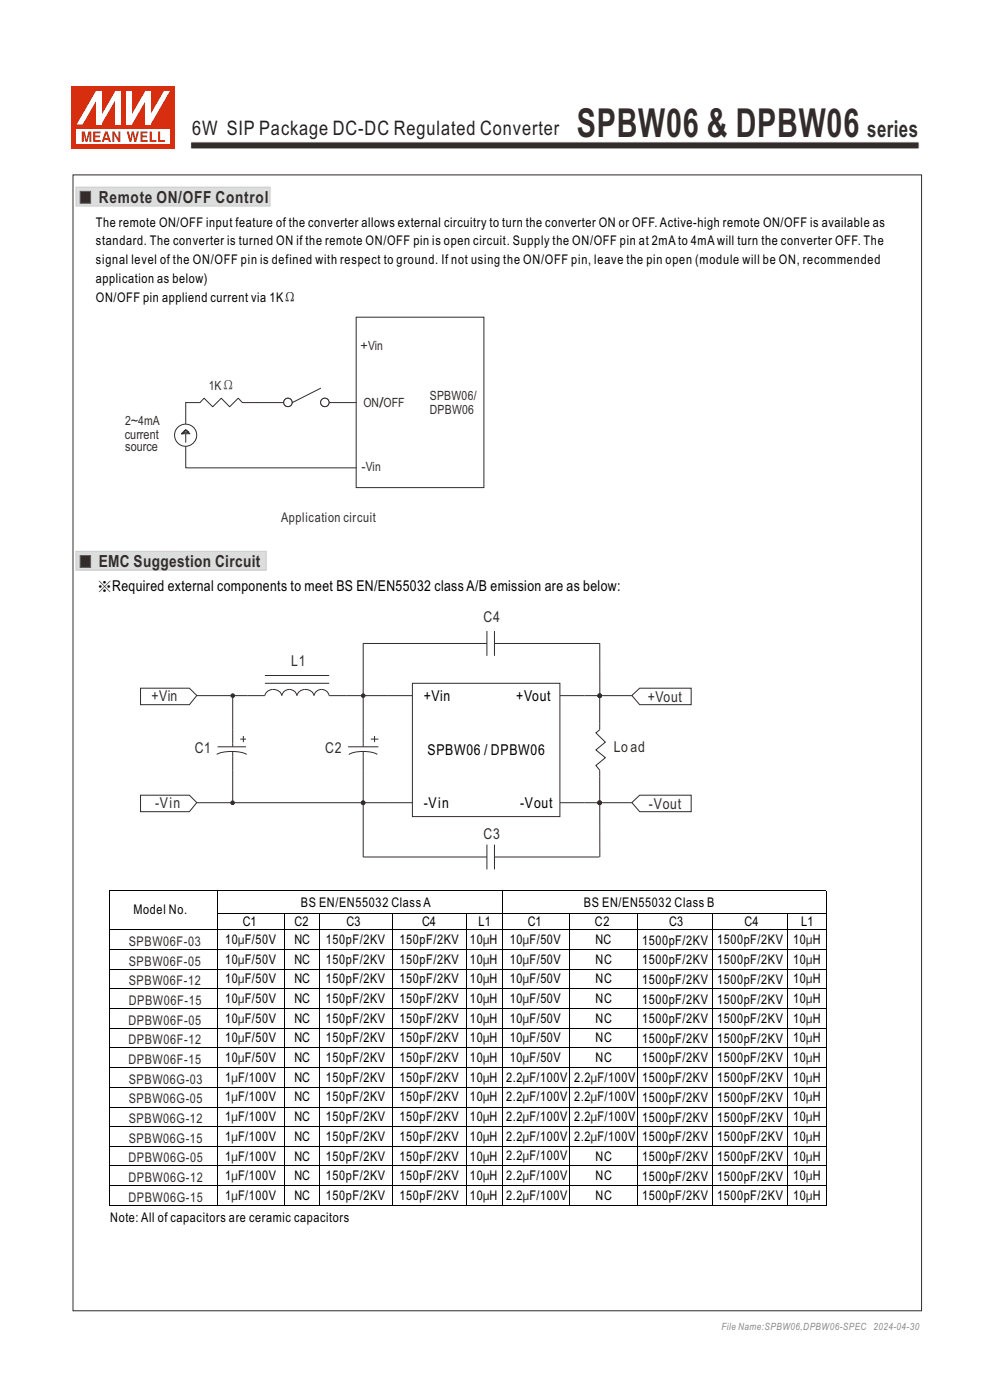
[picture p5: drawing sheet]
<svg xmlns="http://www.w3.org/2000/svg" width="210mm" height="297mm" viewBox="0 0 210 297" stroke-linecap="round" stroke-linejoin="round" font-family="sans-serif">
<path d="M16.1 39.7h41.2v4h-41.2z" fill-rule="evenodd" fill="#dcdddd" stroke="#c9caca" stroke-width=".21"/>
<path d="M17 40.6h2.2v2.5h-2.2z" fill-rule="evenodd" fill="#332c2b" stroke="#5f5d5d" stroke-width=".21"/>
<path d="M40.4 30.1h154.6v1.5h-154.6z" fill-rule="evenodd" fill="#332c2b" stroke="#fefefe" stroke-width=".21"/>
<path d="M39.4 85.4h3l.9-.9 1.8 1.8 1.8-1.8 1.8 1.8 1.8-1.8 .9 .9h10.6" fill="none" stroke="#332c2b" stroke-width=".21"/>
<circle cx="61.1" cy="85.4" r=".89" fill="#fff" stroke="#332c2b" stroke-width=".21"/>
<path d="M68 85.4h7.6" fill="none" stroke="#332c2b" stroke-width=".21"/>
<circle cx="68.9" cy="85.4" r=".89" fill="#fff" stroke="#332c2b" stroke-width=".21"/>
<path d="M75.6 67.3h27v36.1h-27zM39.1 91.4h.6l.3 .3h-.9l-.3 .3h-.3l.9-.9 .9 .9h-1.8M39.4 94.7v4.6h36.2M39.4 85.4v4.5M39.4 92v1.8M41.6 93.1a2.34 2.34 0 0 0-2.4-3.2 2.34 2.34 0 0 0-1.8 3.6 2.34 2.34 0 0 0 3.9 .1l.3-.4M68 82.4l-6 3" fill="none" stroke="#332c2b" stroke-width=".21"/>
<path d="M16.1 117h40.4v4h-40.4z" fill-rule="evenodd" fill="#dcdddd" stroke="#c9caca" stroke-width=".21"/>
<path d="M17 117.8h2.2v2.6h-2.2z" fill-rule="evenodd" fill="#332c2b" stroke="#5f5d5d" stroke-width=".21"/>
<g fill="none" stroke="#332c2b" stroke-width=".21">
<path d="M77 136.4v22M77 136.5h26.3M103.3 133.9v5.2M104.9 133.9v5.2M104.9 136.5h22.3M127.2 136.5v11.3M29.8 146h10.4l1.5 1.5-1.5 2h-10.4zM46.2 158.4h6M49.4 147.6v10.8M49.4 159.4v10.9M51 156.8h1.2M51.6 156.1v1.3"/>
<path d="M56.2 145h13.6M56.2 143.3h13.6M59.8 147.6a1.88 1.88 0 0 0-1.8-1.3 1.88 1.88 0 0 0-1.8 1.3h-14.5M59.8 147.6a1.62 1.62 0 0 1 1.6-1.3 1.62 1.62 0 0 1 1.6 1.3M63 147.6a1.89 1.89 0 0 1 1.8-1.3 1.89 1.89 0 0 1 1.8 1.3 1.64 1.64 0 0 1 1.6-1.3 1.64 1.64 0 0 1 1.6 1.3M69.8 147.6h17.7M73.8 158.4h6.5M77 159.4v22.4h26.3M78.7 156.8h1.6M79.5 156.1v1.3M87.5 145h31.3v28.2h-31.3zM118.8 147.6h15.2"/>
<path d="M127.2 147.6v7.2l-.8 .7 2 1.9-2 1.7 2 1.6-2 1.7 .8 1v6.9M134 147.5l1.7-1.5h10.9v3.5h-10.9zM29.8 168.7h10.4l1.5 1.6-1.5 1.9h-10.4zM41.7 170.3h45.8M46 160a8.3 8.3 0 0 1 6.3 0M80 160a7.4 7.4 0 0 0-6 .1M103.3 179.2v5.2M104.9 179.2v5.2M118.8 170.3h15.2M127.2 170.5v11.3M134 170.3l1.7-1.6h10.9v3.5h-10.9zM104.9 181.8h22.2"/>
</g>
<g fill="#332c2b" stroke="#332c2b" stroke-width=".21">
<circle cx="49.4" cy="147.6" r=".38"/>
<circle cx="77" cy="170.3" r=".38"/>
<circle cx="77" cy="147.6" r=".38"/>
<circle cx="49.3" cy="170.3" r=".38"/>
<circle cx="127.2" cy="147.6" r=".38"/>
<circle cx="127.2" cy="170.3" r=".38"/>
</g>
<g fill="#000">
<path d="M23.3 188.9l.1 .2zM23.3 193.8l.1 .1zM23.3 197.2l.1 .1zM46.1 188.9l.2 .2zM46.1 193.8l.2 .1zM46.1 197.2l.2 .1zM60.3 193.8l.1 .1zM60.3 197.2l.1 .1zM67.6 193.8l.2 .1zM67.6 197.2l.2 .1zM83.2 193.8l.2 .1zM83.2 197.2l.2 .1z"/>
<path d="M98.9 193.8l.1 .1zM98.9 197.2l.1 .1zM106.4 188.9l.2 .2zM106.4 193.8l.2 .1zM106.4 197.2l.2 .1zM120.8 193.8l.1 .1zM120.8 197.2l.1 .1zM135.2 193.8l.2 .1zM135.2 197.2l.2 .1zM151.2 193.8l.1 .1zM151.2 197.2l.1 .1zM167 193.8l.2 .1z"/>
<path d="M167 197.2l.2 .1zM175.2 193.8l.1 .1zM175.2 197.2l.1 .1zM23.3 201.4l.1 .1zM23.3 205.5l.1 .2zM23.3 209.7l.1 .2zM23.3 213.9l.1 .1zM23.3 218.1l.1 .1zM46.1 201.4l.2 .1zM46.1 205.5l.2 .2zM46.1 209.7l.2 .2zM46.1 213.9l.2 .1z"/>
<path d="M46.1 218.1l.2 .1zM60.3 201.4l.1 .1zM60.3 205.5l.1 .2zM60.3 209.7l.1 .2zM60.3 213.9l.1 .1zM60.3 218.1l.1 .1zM67.6 201.4l.2 .1zM67.6 205.5l.2 .2zM67.6 209.7l.2 .2zM67.6 213.9l.2 .1zM67.6 218.1l.2 .1zM83.2 201.4l.2 .1z"/>
<path d="M83.2 205.5l.2 .2zM83.2 209.7l.2 .2zM83.2 213.9l.2 .1zM83.2 218.1l.2 .1zM98.9 201.4l.1 .1zM98.9 205.5l.1 .2zM98.9 209.7l.1 .2zM98.9 213.9l.1 .1zM98.9 218.1l.1 .1zM106.4 201.4l.2 .1zM106.4 205.5l.2 .2zM106.4 209.7l.2 .2z"/>
<path d="M106.4 213.9l.2 .1zM106.4 218.1l.2 .1zM120.8 201.4l.1 .1zM120.8 205.5l.1 .2zM120.8 209.7l.1 .2zM120.8 213.9l.1 .1zM120.8 218.1l.1 .1zM135.2 201.4l.2 .1zM135.2 205.5l.2 .2zM135.2 209.7l.2 .2zM135.2 213.9l.2 .1zM135.2 218.1l.2 .1z"/>
<path d="M151.2 201.4l.1 .1zM151.2 205.5l.1 .2zM151.2 209.7l.1 .2zM151.2 213.9l.1 .1zM151.2 218.1l.1 .1zM167 201.4l.2 .1zM167 205.5l.2 .2zM167 209.7l.2 .2zM167 213.9l.2 .1zM167 218.1l.2 .1zM175.2 201.4l.1 .1zM175.2 205.5l.1 .2z"/>
<path d="M175.2 209.7l.1 .2zM175.2 213.9l.1 .1zM175.2 218.1l.1 .1zM23.3 222.2l.1 .2zM23.3 226.4l.1 .2zM23.3 230.6l.1 .1zM23.3 234.8l.1 .1zM23.3 238.9l.1 .2zM46.1 222.2l.2 .2zM46.1 226.4l.2 .2zM46.1 230.6l.2 .1zM46.1 234.8l.2 .1z"/>
<path d="M46.1 238.9l.2 .2zM60.3 222.2l.1 .2zM60.3 226.4l.1 .2zM60.3 230.6l.1 .1zM60.3 234.8l.1 .1zM60.3 238.9l.1 .2zM67.6 222.2l.2 .2zM67.6 226.4l.2 .2zM67.6 230.6l.2 .1zM67.6 234.8l.2 .1zM67.6 238.9l.2 .2zM83.2 222.2l.2 .2z"/>
<path d="M83.2 226.4l.2 .2zM83.2 230.6l.2 .1zM83.2 234.8l.2 .1zM83.2 238.9l.2 .2zM98.9 222.2l.1 .2zM98.9 226.4l.1 .2zM98.9 230.6l.1 .1zM98.9 234.8l.1 .1zM98.9 238.9l.1 .2zM106.4 222.2l.2 .2zM106.4 226.4l.2 .2zM106.4 230.6l.2 .1z"/>
<path d="M106.4 234.8l.2 .1zM106.4 238.9l.2 .2zM120.8 222.2l.1 .2zM120.8 226.4l.1 .2zM120.8 230.6l.1 .1zM120.8 234.8l.1 .1zM120.8 238.9l.1 .2zM135.2 222.2l.2 .2zM135.2 226.4l.2 .2zM135.2 230.6l.2 .1zM135.2 234.8l.2 .1zM135.2 238.9l.2 .2z"/>
<path d="M151.2 222.2l.1 .2zM151.2 226.4l.1 .2zM151.2 230.6l.1 .1zM151.2 234.8l.1 .1zM151.2 238.9l.1 .2zM167 222.2l.2 .2zM167 226.4l.2 .2zM167 230.6l.2 .1zM167 234.8l.2 .1zM167 238.9l.2 .2zM175.2 222.2l.1 .2zM175.2 226.4l.1 .2z"/>
<path d="M175.2 230.6l.1 .1zM175.2 234.8l.1 .1zM175.2 238.9l.1 .2zM23.3 243.1l.1 .2zM23.3 247.3l.1 .1zM23.3 251.5l.1 .1zM23.3 255.6l.1 .2zM46.1 243.1l.2 .2zM46.1 247.3l.2 .1zM46.1 251.5l.2 .1zM46.1 255.6l.2 .2zM60.3 243.1l.1 .2z"/>
<path d="M60.3 247.3l.1 .1zM60.3 251.5l.1 .1zM60.3 255.6l.1 .2zM67.6 243.1l.2 .2zM67.6 247.3l.2 .1zM67.6 251.5l.2 .1zM67.6 255.6l.2 .2zM83.2 243.1l.2 .2zM83.2 247.3l.2 .1zM83.2 251.5l.2 .1zM83.2 255.6l.2 .2zM98.9 243.1l.1 .2z"/>
<path d="M98.9 247.3l.1 .1zM98.9 251.5l.1 .1zM98.9 255.6l.1 .2zM106.4 243.1l.2 .2zM106.4 247.3l.2 .1zM106.4 251.5l.2 .1zM106.4 255.6l.2 .2zM120.8 243.1l.1 .2zM120.8 247.3l.1 .1zM120.8 251.5l.1 .1zM120.8 255.6l.1 .2zM135.2 243.1l.2 .2z"/>
<path d="M135.2 247.3l.2 .1zM135.2 251.5l.2 .1zM135.2 255.6l.2 .2zM151.2 243.1l.1 .2zM151.2 247.3l.1 .1zM151.2 251.5l.1 .1zM151.2 255.6l.1 .2zM167 243.1l.2 .2zM167 247.3l.2 .1zM167 251.5l.2 .1zM167 255.6l.2 .2zM175.2 243.1l.1 .2z"/>
<path d="M175.2 247.3l.1 .1zM175.2 251.5l.1 .1zM175.2 255.6l.1 .2z"/>
</g>
<g fill="none" stroke="#000" stroke-width=".21">
<path d="M23.3 189.1v4.7M23.3 193.9v3.3M23.3 197.3v4.1M23.4 189h22.7M23.4 197.2h22.7M46.2 189.1v4.7M46.2 193.9v3.3M46.2 197.3v4.1M46.3 189h60.1M46.3 193.8h14M46.3 197.2h14M60.3 193.9v3.3"/>
<path d="M60.3 197.3v4.1M60.4 193.8h7.2M60.4 197.2h7.2M67.7 193.9v3.3M67.7 197.3v4.1M67.8 193.8h15.4M67.8 197.2h15.4M83.3 193.9v3.3M83.3 197.3v4.1M83.4 193.8h15.5M83.4 197.2h15.5M98.9 193.9v3.3"/>
<path d="M98.9 197.3v4.1M99 193.8h7.4M99 197.2h7.4M106.5 189.1v4.7M106.5 193.9v3.3M106.5 197.3v4.1M106.6 189h68.6M106.6 193.8h14.2M106.6 197.2h14.2M120.9 193.9v3.3M120.9 197.3v4.1M120.9 193.8h14.3"/>
<path d="M120.9 197.2h14.3M135.3 193.9v3.3M135.3 197.3v4.1M135.4 193.8h15.8M135.4 197.2h15.8M151.2 193.9v3.3M151.2 197.3v4.1M151.3 193.8h15.7M151.3 197.2h15.7M167.1 193.9v3.3M167.1 197.3v4.1M167.2 193.8h8"/>
<path d="M167.2 197.2h8M175.3 189.1v4.7M175.3 193.9v3.3M175.3 197.3v4.1M23.3 201.5v4M23.3 205.7v4M23.3 209.9v4M23.3 214v4.1M23.3 218.2v4M23.4 201.4h22.7M23.4 205.6h22.7M23.4 209.8h22.7"/>
<path d="M23.4 213.9h22.7M23.4 218.1h22.7M46.2 201.5v4M46.2 205.7v4M46.2 209.9v4M46.2 214v4.1M46.2 218.2v4M46.3 201.4h14M46.3 205.6h14M46.3 209.8h14M46.3 213.9h14M46.3 218.1h14"/>
<path d="M60.3 201.5v4M60.3 205.7v4M60.3 209.9v4M60.3 214v4.1M60.3 218.2v4M60.4 201.4h7.2M60.4 205.6h7.2M60.4 209.8h7.2M60.4 213.9h7.2M60.4 218.1h7.2M67.7 201.5v4M67.7 205.7v4"/>
<path d="M67.7 209.9v4M67.7 214v4.1M67.7 218.2v4M67.8 201.4h15.4M67.8 205.6h15.4M67.8 209.8h15.4M67.8 213.9h15.4M67.8 218.1h15.4M83.3 201.5v4M83.3 205.7v4M83.3 209.9v4M83.3 214v4.1"/>
<path d="M83.3 218.2v4M83.4 201.4h15.5M83.4 205.6h15.5M83.4 209.8h15.5M83.4 213.9h15.5M83.4 218.1h15.5M98.9 201.5v4M98.9 205.7v4M98.9 209.9v4M98.9 214v4.1M98.9 218.2v4M99 201.4h7.4"/>
<path d="M99 205.6h7.4M99 209.8h7.4M99 213.9h7.4M99 218.1h7.4M106.5 201.5v4M106.5 205.7v4M106.5 209.9v4M106.5 214v4.1M106.5 218.2v4M106.6 201.4h14.2M106.6 205.6h14.2M106.6 209.8h14.2"/>
<path d="M106.6 213.9h14.2M106.6 218.1h14.2M120.9 201.5v4M120.9 205.7v4M120.9 209.9v4M120.9 214v4.1M120.9 218.2v4M120.9 201.4h14.3M120.9 205.6h14.3M120.9 209.8h14.3M120.9 213.9h14.3M120.9 218.1h14.3"/>
<path d="M135.3 201.5v4M135.3 205.7v4M135.3 209.9v4M135.3 214v4.1M135.3 218.2v4M135.4 201.4h15.8M135.4 205.6h15.8M135.4 209.8h15.8M135.4 213.9h15.8M135.4 218.1h15.8M151.2 201.5v4M151.2 205.7v4"/>
<path d="M151.2 209.9v4M151.2 214v4.1M151.2 218.2v4M151.3 201.4h15.7M151.3 205.6h15.7M151.3 209.8h15.7M151.3 213.9h15.7M151.3 218.1h15.7M167.1 201.5v4M167.1 205.7v4M167.1 209.9v4M167.1 214v4.1"/>
<path d="M167.1 218.2v4M167.2 201.4h8M167.2 205.6h8M167.2 209.8h8M167.2 213.9h8M167.2 218.1h8M175.3 201.5v4M175.3 205.7v4M175.3 209.9v4M175.3 214v4.1M175.3 218.2v4M23.3 222.4v4"/>
<path d="M23.3 226.6v4M23.3 230.7v4.1M23.3 234.9v4M23.3 239.1v4M23.4 222.3h22.7M23.4 226.5h22.7M23.4 230.6h22.7M23.4 234.8h22.7M23.4 239h22.7M46.2 222.4v4M46.2 226.6v4M46.2 230.7v4.1"/>
<path d="M46.2 234.9v4M46.2 239.1v4M46.3 222.3h14M46.3 226.5h14M46.3 230.6h14M46.3 234.8h14M46.3 239h14M60.3 222.4v4M60.3 226.6v4M60.3 230.7v4.1M60.3 234.9v4M60.3 239.1v4"/>
<path d="M60.4 222.3h7.2M60.4 226.5h7.2M60.4 230.6h7.2M60.4 234.8h7.2M60.4 239h7.2M67.7 222.4v4M67.7 226.6v4M67.7 230.7v4.1M67.7 234.9v4M67.7 239.1v4M67.8 222.3h15.4M67.8 226.5h15.4"/>
<path d="M67.8 230.6h15.4M67.8 234.8h15.4M67.8 239h15.4M83.3 222.4v4M83.3 226.6v4M83.3 230.7v4.1M83.3 234.9v4M83.3 239.1v4M83.4 222.3h15.5M83.4 226.5h15.5M83.4 230.6h15.5M83.4 234.8h15.5"/>
<path d="M83.4 239h15.5M98.9 222.4v4M98.9 226.6v4M98.9 230.7v4.1M98.9 234.9v4M98.9 239.1v4M99 222.3h7.4M99 226.5h7.4M99 230.6h7.4M99 234.8h7.4M99 239h7.4M106.5 222.4v4"/>
<path d="M106.5 226.6v4M106.5 230.7v4.1M106.5 234.9v4M106.5 239.1v4M106.6 222.3h14.2M106.6 226.5h14.2M106.6 230.6h14.2M106.6 234.8h14.2M106.6 239h14.2M120.9 222.4v4M120.9 226.6v4M120.9 230.7v4.1"/>
<path d="M120.9 234.9v4M120.9 239.1v4M120.9 222.3h14.3M120.9 226.5h14.3M120.9 230.6h14.3M120.9 234.8h14.3M120.9 239h14.3M135.3 222.4v4M135.3 226.6v4M135.3 230.7v4.1M135.3 234.9v4M135.3 239.1v4"/>
<path d="M135.4 222.3h15.8M135.4 226.5h15.8M135.4 230.6h15.8M135.4 234.8h15.8M135.4 239h15.8M151.2 222.4v4M151.2 226.6v4M151.2 230.7v4.1M151.2 234.9v4M151.2 239.1v4M151.3 222.3h15.7M151.3 226.5h15.7"/>
<path d="M151.3 230.6h15.7M151.3 234.8h15.7M151.3 239h15.7M167.1 222.4v4M167.1 226.6v4M167.1 230.7v4.1M167.1 234.9v4M167.1 239.1v4M167.2 222.3h8M167.2 226.5h8M167.2 230.6h8M167.2 234.8h8"/>
<path d="M167.2 239h8M175.3 222.4v4M175.3 226.6v4M175.3 230.7v4.1M175.3 234.9v4M175.3 239.1v4M23.3 243.3v4M23.3 247.4v4.1M23.3 251.6v4M23.4 243.2h22.7M23.4 247.4h22.7M23.4 251.6h22.7"/>
<path d="M23.4 255.7h22.7M46.2 243.3v4M46.2 247.4v4.1M46.2 251.6v4M46.3 243.2h14M46.3 247.4h14M46.3 251.6h14M46.3 255.7h14M60.3 243.3v4M60.3 247.4v4.1M60.3 251.6v4M60.4 243.2h7.2"/>
<path d="M60.4 247.4h7.2M60.4 251.6h7.2M60.4 255.7h7.2M67.7 243.3v4M67.7 247.4v4.1M67.7 251.6v4M67.8 243.2h15.4M67.8 247.4h15.4M67.8 251.6h15.4M67.8 255.7h15.4M83.3 243.3v4M83.3 247.4v4.1"/>
<path d="M83.3 251.6v4M83.4 243.2h15.5M83.4 247.4h15.5M83.4 251.6h15.5M83.4 255.7h15.5M98.9 243.3v4M98.9 247.4v4.1M98.9 251.6v4M99 243.2h7.4M99 247.4h7.4M99 251.6h7.4M99 255.7h7.4"/>
<path d="M106.5 243.3v4M106.5 247.4v4.1M106.5 251.6v4M106.6 243.2h14.2M106.6 247.4h14.2M106.6 251.6h14.2M106.6 255.7h14.2M120.9 243.3v4M120.9 247.4v4.1M120.9 251.6v4M120.9 243.2h14.3M120.9 247.4h14.3"/>
<path d="M120.9 251.6h14.3M120.9 255.7h14.3M135.3 243.3v4M135.3 247.4v4.1M135.3 251.6v4M135.4 243.2h15.8M135.4 247.4h15.8M135.4 251.6h15.8M135.4 255.7h15.8M151.2 243.3v4M151.2 247.4v4.1M151.2 251.6v4"/>
<path d="M151.3 243.2h15.7M151.3 247.4h15.7M151.3 251.6h15.7M151.3 255.7h15.7M167.1 243.3v4M167.1 247.4v4.1M167.1 251.6v4M167.2 243.2h8M167.2 247.4h8M167.2 251.6h8M167.2 255.7h8M175.3 243.3v4"/>
<path d="M175.3 247.4v4.1M175.3 251.6v4"/>
</g>
<path d="M15.2 18.4h22v13.2h-22z" fill-rule="evenodd" fill="#d62e0f"/>
<path d="M16.3 27.4h19.8v3.1h-19.8z" fill-rule="evenodd" fill="#fefefe"/>
<g fill="#d62e0f">
<path d="M26.9 27.9h.4l.4 1.6 .3-1.6h.4l.3 1.6 .3-1.6h.5l-.6 2.2h-.4l-.3-1.7-.3 1.7h-.4z" fill-rule="evenodd"/>
<path d="M29.8 27.9h1.5v.4h-1.1v.5h1v.3h-1v.6h1.1v.4h-1.5z" fill-rule="evenodd"/>
<path d="M31.7 27.9h.5v1.8h1v.4h-1.5z" fill-rule="evenodd"/>
<path d="M33.5 27.9h.5v1.8h1v.4h-1.5z" fill-rule="evenodd"/>
<path d="M17.3 27.9h.7l.4 1.7 .3-1.7h.7v2.2h-.4v-1.8l-.4 1.8h-.5l-.4-1.8v1.8h-.4z" fill-rule="evenodd"/>
<path d="M19.8 27.9h1.5v.4h-1.1v.5h1v.3h-1v.6h1.2v.4h-1.6z" fill-rule="evenodd"/>
<path d="M22.6 28.4l.2 .9h-.5zM22.3 27.9l-.7 2.2h.4l.2-.4h.7l.2 .4h.5l-.8-2.2z" fill-rule="evenodd"/>
<path d="M23.8 27.9h.5l.8 1.5v-1.5h.4v2.2h-.4l-.9-1.6v1.6h-.4z" fill-rule="evenodd"/>
</g>
<g fill="#fff">
<path d="M24.5 19.3h1.1v7.1h-1.1z" fill-rule="evenodd"/>
<path d="M24.5 19.3h1.1l-4.1 7.1h-1.1z" fill-rule="evenodd"/>
<path d="M20.4 19.3h1.1v7.1h-1.1z" fill-rule="evenodd"/>
<path d="M20.4 19.3h1.1v.3l-4 6.8h-1.2z" fill-rule="evenodd"/>
<path d="M30.8 19.3h1.1v7.1h-1.1z" fill-rule="evenodd"/>
<path d="M34.8 19.3h1.3l-4.2 7.1h-1v-.3z" fill-rule="evenodd"/>
<path d="M26.9 19.3h1.1v7.1h-1.1z" fill-rule="evenodd"/>
<path d="M30.8 19.3h1.1v.2l-3.9 6.9h-1.1v-.3z" fill-rule="evenodd"/>
</g>
<path d="M15.5 37.1h180v241h-180z" fill="none" stroke="#332c2b" stroke-width=".21"/>
<text font-size="8.5" fill="#332c2b" x="122.4" y="29">SPBW06 &amp; DPBW06</text>
<text font-size="4.9" fill="#332c2b" x="184" y="29">series</text>
<text font-size="4.2" fill="#231f20" x="40.8" y="28.6">6W SIP Package DC-DC Regulated Converter</text>
<g font-size="3.5" fill="#332c2b">
<text x="20.9" y="43.1">Remote ON/OFF Control</text>
<text x="20.9" y="120.3">EMC Suggestion Circuit</text>
</g>
<g font-size="3.2">
<text x="20.6" y="125.5">※Required external components to meet BS EN/EN55032 class A/B emission are as below:</text>
<text x="89.9" y="148.6">+Vin</text>
<text x="109.5" y="148.6">+Vout</text>
<text x="90.7" y="160.2">SPBW06 / DPBW06</text>
<text x="89.9" y="171.3">-Vin</text>
<text x="110.3" y="171.3">-Vout</text>
</g>
<g font-size="3.2" fill="#332c2b">
<text x="102.6" y="132">C4</text>
<text x="61.8" y="141.4">L1</text>
<text x="32.1" y="148.7">+Vin</text>
<text x="137.4" y="148.8">+Vout</text>
<text x="41.3" y="159.8">C1</text>
<text x="69" y="159.8">C2</text>
<text x="130.2" y="159.6">Load</text>
<text x="32.9" y="171.4">-Vin</text>
<text x="137.6" y="171.5">-Vout</text>
<text x="102.6" y="178">C3</text>
</g>
<g font-size="2.8">
<text x="20.4" y="48.1">The remote ON/OFF input feature of the converter allows external circuitry to turn the converter ON or OFF. Active-high remote ON/OFF is available as</text>
<text x="20.4" y="52.1">standard. The converter is turned ON if the remote ON/OFF pin is open circuit. Supply the ON/OFF pin at 2mA to 4mA will turn the converter OFF. The</text>
<text x="20.4" y="56.1">signal level of the ON/OFF pin is defined with respect to ground. If not using the ON/OFF pin, leave the pin open (module will be ON, recommended</text>
<text x="20.4" y="60.1">application as below)</text>
<text x="20.4" y="64.1">ON/OFF pin appliend current via 1KΩ</text>
<text x="28.3" y="194">Model No.</text>
<text x="51.5" y="196.5">C1</text>
<text x="62.5" y="196.5">C2</text>
<text x="63.8" y="192.4">BS EN/EN55032 Class A</text>
<text x="73.5" y="196.5">C3</text>
<text x="89.5" y="196.5">C4</text>
<text x="101.5" y="196.5">L1</text>
<text x="111.9" y="196.5">C1</text>
<text x="123.9" y="192.4">BS EN/EN55032 Class B</text>
<text x="126.2" y="196.5">C2</text>
<text x="141.9" y="196.5">C3</text>
<text x="158" y="196.5">C4</text>
<text x="170" y="196.5">L1</text>
<text x="47.7" y="200.3">10μF/50V</text>
<text x="62.5" y="200.3">NC</text>
<text x="69.1" y="200.3">150pF/2KV</text>
<text x="84.8" y="200.3">150pF/2KV</text>
<text x="99.7" y="200.3">10μH</text>
<text x="108.2" y="200.3">10μF/50V</text>
<text x="126.3" y="200.3">NC</text>
<text x="136.2" y="200.5">1500pF/2KV</text>
<text x="152.1" y="200.3">1500pF/2KV</text>
<text x="168.2" y="200.3">10μH</text>
<text x="47.7" y="204.4">10μF/50V</text>
<text x="47.7" y="208.6">10μF/50V</text>
<text x="62.5" y="204.4">NC</text>
<text x="62.5" y="208.6">NC</text>
<text x="69.1" y="204.4">150pF/2KV</text>
<text x="69.1" y="208.6">150pF/2KV</text>
<text x="84.8" y="204.4">150pF/2KV</text>
<text x="84.8" y="208.6">150pF/2KV</text>
<text x="99.7" y="204.4">10μH</text>
<text x="99.7" y="208.6">10μH</text>
<text x="108.2" y="204.4">10μF/50V</text>
<text x="108.2" y="208.6">10μF/50V</text>
<text x="126.3" y="204.4">NC</text>
<text x="126.3" y="208.6">NC</text>
<text x="136.2" y="204.5">1500pF/2KV</text>
<text x="136.2" y="208.7">1500pF/2KV</text>
<text x="152.1" y="204.5">1500pF/2KV</text>
<text x="152.1" y="208.7">1500pF/2KV</text>
<text x="168.2" y="204.4">10μH</text>
<text x="168.2" y="208.6">10μH</text>
<text x="47.7" y="212.8">10μF/50V</text>
<text x="62.5" y="212.8">NC</text>
<text x="69.1" y="212.8">150pF/2KV</text>
<text x="84.8" y="212.8">150pF/2KV</text>
<text x="99.7" y="212.8">10μH</text>
<text x="108.2" y="212.8">10μF/50V</text>
<text x="126.3" y="212.8">NC</text>
<text x="136.2" y="212.9">1500pF/2KV</text>
<text x="152.1" y="212.9">1500pF/2KV</text>
<text x="168.2" y="212.8">10μH</text>
<text x="47.7" y="216.9">10μF/50V</text>
<text x="47.7" y="221.1">10μF/50V</text>
<text x="62.5" y="216.9">NC</text>
<text x="62.5" y="221.1">NC</text>
<text x="69.1" y="216.9">150pF/2KV</text>
<text x="69.1" y="221.1">150pF/2KV</text>
<text x="84.8" y="216.9">150pF/2KV</text>
<text x="84.8" y="221.1">150pF/2KV</text>
<text x="99.7" y="216.9">10μH</text>
<text x="99.7" y="221.1">10μH</text>
<text x="108.2" y="216.9">10μF/50V</text>
<text x="108.2" y="221.1">10μF/50V</text>
<text x="126.3" y="216.9">NC</text>
<text x="126.3" y="221.1">NC</text>
<text x="136.2" y="217">1500pF/2KV</text>
<text x="136.2" y="221.2">1500pF/2KV</text>
<text x="152.1" y="217">1500pF/2KV</text>
<text x="152.1" y="221.2">1500pF/2KV</text>
<text x="168.2" y="216.9">10μH</text>
<text x="168.2" y="221.1">10μH</text>
<text x="47.7" y="225.3">10μF/50V</text>
<text x="62.5" y="225.3">NC</text>
<text x="69.1" y="225.3">150pF/2KV</text>
<text x="84.8" y="225.3">150pF/2KV</text>
<text x="99.7" y="225.3">10μH</text>
<text x="108.2" y="225.3">10μF/50V</text>
<text x="126.3" y="225.3">NC</text>
<text x="136.2" y="225.4">1500pF/2KV</text>
<text x="152.1" y="225.4">1500pF/2KV</text>
<text x="168.2" y="225.3">10μH</text>
<text x="47.7" y="229.5">1μF/100V</text>
<text x="47.7" y="233.6">1μF/100V</text>
<text x="62.5" y="229.5">NC</text>
<text x="62.5" y="233.6">NC</text>
<text x="69.1" y="229.5">150pF/2KV</text>
<text x="69.1" y="233.6">150pF/2KV</text>
<text x="84.8" y="229.5">150pF/2KV</text>
<text x="84.8" y="233.6">150pF/2KV</text>
<text x="99.7" y="229.5">10μH</text>
<text x="99.7" y="233.6">10μH</text>
<text x="107.3" y="229.5">2.2μF/100V</text>
<text x="107.3" y="233.6">2.2μF/100V</text>
<text x="121.8" y="229.4">2.2μF/100V</text>
<text x="121.8" y="233.6">2.2μF/100V</text>
<text x="136.2" y="229.6">1500pF/2KV</text>
<text x="136.2" y="233.8">1500pF/2KV</text>
<text x="152.1" y="229.6">1500pF/2KV</text>
<text x="152.1" y="233.8">1500pF/2KV</text>
<text x="168.2" y="229.5">10μH</text>
<text x="168.2" y="233.6">10μH</text>
<text x="47.7" y="237.8">1μF/100V</text>
<text x="62.5" y="237.8">NC</text>
<text x="69.1" y="237.8">150pF/2KV</text>
<text x="84.8" y="237.8">150pF/2KV</text>
<text x="99.7" y="237.8">10μH</text>
<text x="107.3" y="237.8">2.2μF/100V</text>
<text x="121.8" y="237.8">2.2μF/100V</text>
<text x="136.2" y="237.9">1500pF/2KV</text>
<text x="152.1" y="237.9">1500pF/2KV</text>
<text x="168.2" y="237.8">10μH</text>
<text x="47.7" y="242">1μF/100V</text>
<text x="62.5" y="242">NC</text>
<text x="69.1" y="242">150pF/2KV</text>
<text x="84.8" y="242">150pF/2KV</text>
<text x="99.7" y="242">10μH</text>
<text x="107.3" y="242">2.2μF/100V</text>
<text x="121.8" y="242">2.2μF/100V</text>
<text x="136.2" y="242.1">1500pF/2KV</text>
<text x="152.1" y="242.1">1500pF/2KV</text>
<text x="168.2" y="242">10μH</text>
<text x="47.7" y="246.2">1μF/100V</text>
<text x="47.7" y="250.4">1μF/100V</text>
<text x="62.5" y="246.2">NC</text>
<text x="62.5" y="250.4">NC</text>
<text x="69.1" y="246.2">150pF/2KV</text>
<text x="69.1" y="250.4">150pF/2KV</text>
<text x="84.8" y="246.2">150pF/2KV</text>
<text x="84.8" y="250.4">150pF/2KV</text>
<text x="99.7" y="246.2">10μH</text>
<text x="99.7" y="250.4">10μH</text>
<text x="107.3" y="246.2">2.2μF/100V</text>
<text x="107.3" y="250.3">2.2μF/100V</text>
<text x="126.3" y="246.2">NC</text>
<text x="126.3" y="250.4">NC</text>
<text x="136.2" y="246.3">1500pF/2KV</text>
<text x="136.2" y="250.5">1500pF/2KV</text>
<text x="152.1" y="246.3">1500pF/2KV</text>
<text x="152.1" y="250.5">1500pF/2KV</text>
<text x="168.2" y="246.2">10μH</text>
<text x="168.2" y="250.4">10μH</text>
<text x="47.7" y="254.6">1μF/100V</text>
<text x="62.5" y="254.6">NC</text>
<text x="69.1" y="254.6">150pF/2KV</text>
<text x="84.8" y="254.6">150pF/2KV</text>
<text x="99.7" y="254.6">10μH</text>
<text x="107.3" y="254.5">2.2μF/100V</text>
<text x="126.3" y="254.6">NC</text>
<text x="136.2" y="254.7">1500pF/2KV</text>
<text x="152.1" y="254.7">1500pF/2KV</text>
<text x="168.2" y="254.6">10μH</text>
<text x="23.4" y="259.3">Note: All of capacitors are ceramic capacitors</text>
</g>
<g font-size="2.8" fill="#332c2b">
<text x="26.5" y="93.1">current</text>
<text x="26.6" y="95.7">source</text>
<text x="59.6" y="110.7">Application circuit</text>
<text x="27.3" y="200.6">SPBW06F-03</text>
<text x="27.3" y="204.8">SPBW06F-05</text>
<text x="27.3" y="209">SPBW06F-12</text>
<text x="27.3" y="213.2">DPBW06F-15</text>
<text x="27.2" y="217.4">DPBW06F-05</text>
<text x="27.2" y="221.5">DPBW06F-12</text>
<text x="27.2" y="225.7">DPBW06F-15</text>
<text x="27.3" y="229.9">SPBW06G-03</text>
<text x="27.3" y="234.1">SPBW06G-05</text>
<text x="27.3" y="238.3">SPBW06G-12</text>
<text x="27.3" y="242.4">SPBW06G-15</text>
<text x="27.2" y="246.6">DPBW06G-05</text>
<text x="27.2" y="250.8">DPBW06G-12</text>
<text x="27.2" y="255">DPBW06G-15</text>
</g>
<g font-size="2.7" fill="#332c2b">
<text x="76.5" y="74.1">+Vin</text>
<text x="44.3" y="82.8">1KΩ</text>
<text x="77.1" y="86.3">ON/OFF</text>
<text x="91.2" y="87.9">DPBW06</text>
<text x="91.2" y="84.9">SPBW06/</text>
<text x="26.6" y="90.2">2~4mA</text>
<text x="76.7" y="100">-Vin</text>
</g>
<text font-size="2.1" fill="#8b8b8c" x="153" y="282.1">File Name:SPBW06,DPBW06-SPEC 2024-04-30</text>
</svg>
